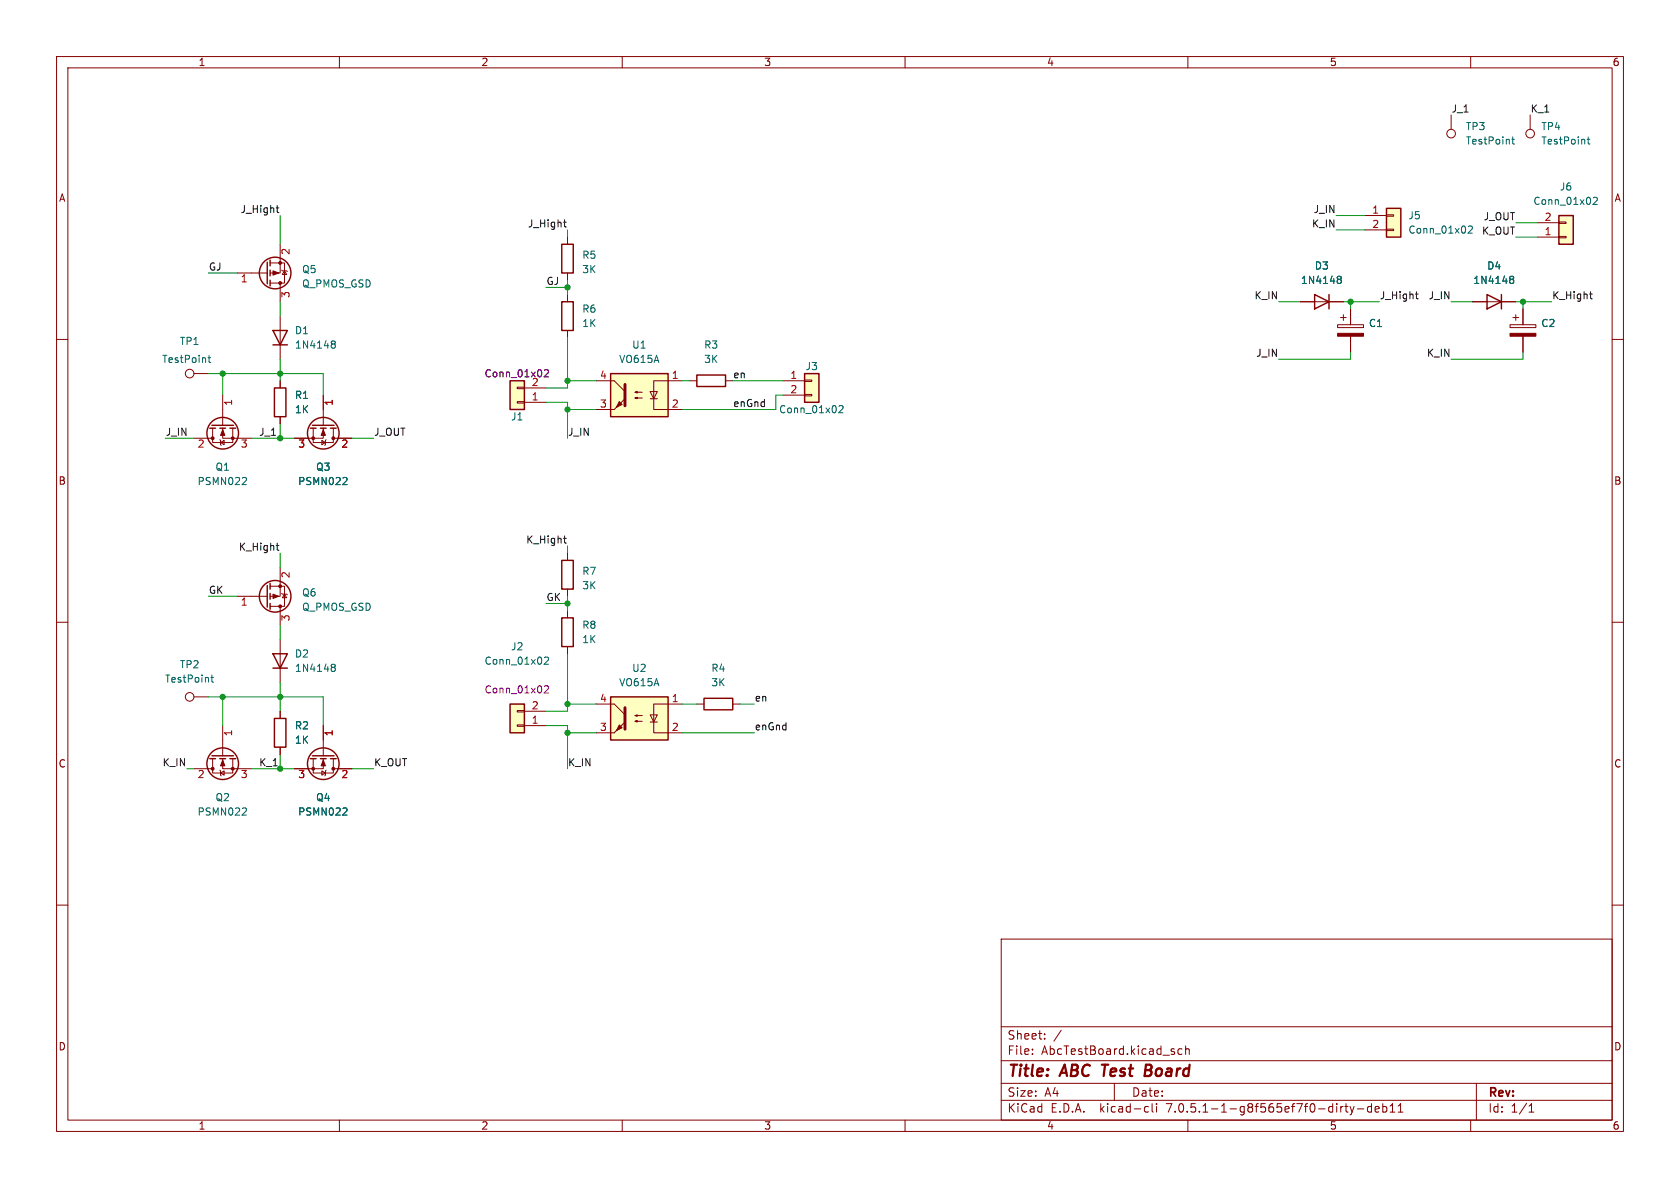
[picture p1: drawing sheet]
<svg xmlns="http://www.w3.org/2000/svg" width="297mm" height="210mm" viewBox="0 0 297 210" stroke-linecap="round" stroke-linejoin="round" font-family="sans-serif">
<g fill="none" stroke="#840000" stroke-width=".18">
<path d="M10 10h277v190h-277zM12 12h273v186h-273zM60 10v2M110 10v2M160 10v2M210 10v2M260 10v2M241.3 38.1h3.8M245.1 38h1.3v.2h-1.3zM256.5 20.3v2.6M270.5 20.3v2.6M271.8 39.4h3.8"/>
<path d="M275.6 39.2h1.3v.3h-1.3zM10 60h2M41.9 48.3h5.3M47.8 46.5h2.5v3.5h-2.5M49.5 43.2v5.1h-1.7M49.5 50v3.3M49.5 55.9v7.6M49.8 47.8l.1 .1h.8l.1 .1M50.3 47.9l.4 .6h-.8zM100.3 41.9v1.3M100.3 48.3v1.2M100.3 52.1v1.2"/>
<path d="M100.3 58.4v1.3M229.9 53.3h7.6M236.5 57.4h4.5v.5h-4.5zM237 56.1h1M237.5 55.6v1M238.8 54.6v2.8M238.8 59.4v2.8M241.3 40.6h3.8M245.1 40.5h1.3v.3h-1.3zM260.3 53.3h7.7M267 57.4h4.5v.5h-4.5zM267.5 56.1h1"/>
<path d="M268 55.6v1M269.2 54.6v2.8M269.2 59.4v2.8M271.8 41.9h3.8M275.6 41.8h1.3v.2h-1.3zM285 60h2M34.3 77.5h3.3M34.3 66h2.5M37.6 75.7v2.5h3.5v-2.5M38.9 77.7l.1 .2v.7l.1 .1M39 78.2l.6-.3v.7zM39.4 75.7v1.8h5"/>
<path d="M39.4 69.9v5.3M49.5 67.3v1.3M49.5 73.7v1.2M55.4 75.7v2.5h3.5v-2.5M56.9 77.9l.6 .3-.6 .4zM57.1 75.7v1.8h-5M57.1 69.9v5.3M57.7 77.7l-.2 .2v.7l-.1 .1M58.9 77.5h3.3M91.4 68.5h1.3v.2h-1.3zM91.4 71h1.3v.2h-1.3zM92.7 71.1h3.8"/>
<path d="M92.7 68.6h3.8M105.4 67.3h3.2l1.9 1.9M105.4 72.4h3.2M112.3 70.4l.3-.2v.3l-.3-.1h1.2M112.3 69.3l.3-.1v.3l-.3-.2h1.2M114.9 69.2h1.3l-.6 1.3zM114.9 70.5h1.3M120.6 67.3h-5v5.1h5M121.9 67.3h1.3M128.3 67.3h1.2M138.4 67.3h3.8M138.4 69.9h3.8"/>
<path d="M142.2 69.7h1.3v.3h-1.3zM142.2 67.2h1.3v.2h-1.3zM100.3 97.8v1.3M10 110h2M41.9 105.4h5.3M47.8 103.6h2.5v3.6h-2.5M49.5 100.3v5.1h-1.7M49.5 107.2v3.3M49.5 113v7.7M49.8 104.9l.1 .1h.8l.1 .2M50.3 105l.4 .7h-.8zM100.3 104.1v1.3"/>
<path d="M100.3 108v1.2M100.3 114.3v1.3M285 110h2M34.3 123.2h2.5M34.3 135.9h3.3M37.6 134.1v2.6h3.5v-2.6M38.9 136.1l.1 .2v.7l.1 .2M39 136.7l.6-.4v.7zM39.4 134.1v1.8h5M39.4 128.3v5.3M49.5 125.7v1.3M49.5 132.1v1.3"/>
<path d="M55.4 134.1v2.6h3.5v-2.6M56.9 136.3l.6 .4-.6 .3zM57.1 134.1v1.8h-5M57.1 128.3v5.3M57.7 136.1l-.2 .2v.7l-.1 .2M58.9 135.9h3.3M91.4 125.6h1.3v.3h-1.3zM91.4 128.1h1.3v.3h-1.3zM92.7 128.3h3.8M92.7 125.7h3.8M105.4 124.5h3.2l1.9 1.9M105.4 129.5h3.2"/>
<path d="M112.3 127.5l.3-.1v.2l-.3-.1h1.2M112.3 126.5l.3-.1v.2l-.3-.1h1.2M114.9 126.4h1.3l-.6 1.2zM114.9 127.6h1.3M120.6 124.5h-5v5h5M123.2 124.5h1.3M129.5 124.5h1.3M10 160h2M285 160h2M177 166h108v32h-108zM60 198v2M110 198v2"/>
<path d="M160 198v2M177 194.5h108M177 191.5h108M177 187.5h108M177 181.5h108M182.5 186.3v.1M182.5 185.5v.1M184.7 183.6v.1M184.7 182.8v.1M187.6 182.1l-1.3 2M197 191.5v3M202.5 196.5h.5"/>
<path d="M202.5 195.7h.5M203.7 195.1v1.3l.2 .2M204.5 195.1v.1M204.5 195.6v1M209 185.5l-.5-.1-.3 .3v.4l.2 .2h.6M209.6 185.5l.2-.1 .4 .1v.9M209.6 184.9v1.5M210 198v2M237.7 195.6h.6M238 195.1v1.3l.3 .2M238.7 195.6l.3 1M239 196.6l-.1 .4-.2 .1"/>
<path d="M239.4 195.6l-.4 1M240 196h1.1M242.5 195.7l-.5-.1-.3 .3v.4l.2 .2h.6M242.5 195.1v1.5M243.1 196.1l.7-.1-.1-.3-.4-.1-.2 .2 .1 .7h.5M244.5 195.7l.4-.1 .3 .3v.4l-.2 .2h-.5M244.5 195.1v1.5M245.7 196.6h.9M245.7 195.5l.5-.4v1.5M247.2 196.6h.8M247.2 195.5l.4-.4v1.5M260 198v2"/>
<path d="M261 191.5v6.5M270.3 196.6h.9M270.3 195.5l.4-.4v1.5"/>
<circle cx="256.5" cy="23.6" r=".76"/>
<circle cx="270.5" cy="23.6" r=".76"/>
<circle cx="33.5" cy="66" r=".76"/>
<circle cx="33.5" cy="123.2" r=".76"/>
</g>
<path d="M202.5 189.2h.6M203.3 188.2h-.7l-.3 2h.8" fill="none" stroke="#840000" stroke-width=".4"/>
<g fill="none" stroke="#840000" stroke-width=".25">
<path d="M245.1 36.8h2.5v5.1h-2.5zM275.6 38.1h2.5v5.1h-2.5zM47.2 46.4v3.8M47.8 46v1M47.8 47.8v1M47.8 49.5v1M48.3 58.4h2.5l-1.3 2.6zM99.3 53.3h2v5.1h-2zM99.3 43.2h2v5.1h-2zM232.4 52.1l2.5 1.2-2.5 1.3zM234.9 52.1v2.5M262.9 52.1l2.5 1.2-2.5 1.3z"/>
<path d="M265.4 52.1v2.5M37.1 75.7h1M37.5 75.2h3.8M38.9 75.7h1M40.6 75.7h1.1M48.3 61h2.5M48.5 68.6h2v5.1h-2zM54.9 75.7h1M55.2 75.2h3.9M56.6 75.7h1.1M58.4 75.7h1M90.2 67.3h2.5v5.1h-2.5z"/>
<path d="M107.9 66h10.2v7.7h-10.2zM123.2 66.3h5.1v2h-5.1zM142.2 66h2.6v5.1h-2.6zM99.3 99.1h2v5h-2zM47.2 103.5v3.8M47.8 103.1v1M47.8 104.9v1M47.8 106.7v1M48.3 115.6h2.5l-1.3 2.5zM48.3 118.1h2.5M99.3 109.2h2v5.1h-2zM37.1 134.1h1"/>
<path d="M37.5 133.6h3.8M38.9 134.1h1M40.6 134.1h1.1M48.5 127h2v5.1h-2zM54.9 134.1h1M55.2 133.6h3.9M56.6 134.1h1.1M58.4 134.1h1M90.2 124.5h2.5v5h-2.5zM107.9 123.2h10.2v7.6h-10.2zM124.5 123.4h5v2.1h-5z"/>
<circle cx="48.6" cy="48.3" r="2.79"/>
<circle cx="39.4" cy="76.6" r="2.79"/>
<circle cx="57.1" cy="76.6" r="2.79"/>
<circle cx="48.6" cy="105.4" r="2.79"/>
<circle cx="39.4" cy="135" r="2.79"/>
<circle cx="57.1" cy="135" r="2.79"/>
</g>
<g fill="#840000" stroke="#840000" stroke-width=".18">
<path d="M48.3 47.9l1 .4-1 .3z"/>
<path d="M108.6 72.4l1.9-1.9z"/>
<path d="M109.5 71l.5 .5-1 .5z"/>
<path d="M236.5 58.9h4.5v.5h-4.5z"/>
<path d="M39.4 75.9l.4 1.1h-.8z"/>
<path d="M48.3 105l1 .4-1 .4z"/>
<path d="M267 58.9h4.5v.5h-4.5z"/>
<path d="M57.1 75.9l.4 1.1h-.7z"/>
<path d="M39.4 134.4l.4 1h-.8z"/>
<path d="M108.6 129.5l1.9-1.9z"/>
<path d="M109.5 128.1l.5 .6-1 .5z"/>
<path d="M57.1 134.4l.4 1h-.7z"/>
<circle cx="49.5" cy="46.5" r=".25"/>
<circle cx="49.5" cy="50" r=".25"/>
<circle cx="41.1" cy="77.5" r=".25"/>
<circle cx="37.6" cy="77.5" r=".25"/>
<circle cx="49.5" cy="103.6" r=".25"/>
<circle cx="49.5" cy="107.2" r=".25"/>
<circle cx="55.4" cy="77.5" r=".25"/>
<circle cx="58.9" cy="77.5" r=".25"/>
<circle cx="41.1" cy="135.9" r=".25"/>
<circle cx="37.6" cy="135.9" r=".25"/>
<circle cx="55.4" cy="135.9" r=".25"/>
<circle cx="58.9" cy="135.9" r=".25"/>
</g>
<g fill="#ffffc2" stroke="#ffffc2" stroke-width=".18">
<path d="M107.9 66h10.2v7.7h-10.2z"/>
<path d="M90.2 124.5h2.5v5h-2.5z"/>
<path d="M142.2 66h2.6v5.1h-2.6z"/>
<path d="M275.6 38.1h2.5v5.1h-2.5z"/>
<path d="M90.2 67.3h2.5v5.1h-2.5z"/>
<path d="M245.1 36.8h2.5v5.1h-2.5z"/>
<path d="M107.9 123.2h10.2v7.6h-10.2z"/>
</g>
<path d="M110.5 67.9v3.9M110.5 125.1v3.8" fill="none" stroke="#840000" stroke-width=".51"/>
<g fill="none" stroke="#006464" stroke-width=".18">
<path d="M267.3 24.6h.4M267.4 24.2v1.1l.3 .2M280.6 24.6h.5M280.8 24.2v1.1l.3 .2M281.7 35l.5-.1 .2 .3-.8 .9h.8M236.6 48.8h.3l.2 .3-.2 .3M236.6 49.4h.3M236.9 49.4l.2 .2v.3l-.1 .1-.4 .1M259.6 40.1l.5-.2 .2 .4-.8 .9h.8M267.1 48.8h.3l.2 .3-.2 .3M267.1 49.4h.3M267.4 49.4l.2 .2v.3l-.2 .2h-.3"/>
<path d="M36.8 63.2h.5M37 62.8v1.1l.3 .2M58.8 60.3h.4l.1 .2-.3 .3M58.8 60.8h.2M59 60.8l.3 .3v.2l-.3 .2h-.2M96.2 65.5l.5-.2 .3 .4-.8 .9h.8M148.3 71.8l.5-.1 .2 .4-.7 .9h.7M43.5 84.5l.1 .1-.1 .3-.7 .8h.8M61.2 84.5l.2 .1-.1 .3-.7 .8h.8M37.3 119.7h.5M37.5 119.3v1.1l.3 .2M58.8 117.4l.4 .1 .1 .2-.3 .3"/>
<path d="M58.8 118h.2M59 118l.3 .2v.2l-.3 .3h-.2M96.2 116.3l.5-.2 .3 .4-.8 .9h.8M43.5 142.9l.1 .2-.1 .3-.7 .7h.8M61.2 142.9l.2 .2-.1 .3-.7 .7h.8"/>
</g>
<path d="M96.2 65.5l.5-.2 .3 .4-.8 .9h.8M96.2 121.4l.5-.2 .3 .4-.8 .9h.8" fill="none" stroke="#840084" stroke-width=".18"/>
<path d="M48.8 36.7h.5M49.1 37.5l.2 .1M99.6 39.3h.5M99.9 40.1h.2M250.2 52h.5M250.4 52.6l.3 .2M281 52h.5M281.2 52.6l.3 .2M48.8 96.4h.5M49.1 97.2l.2 .1M99.6 95.2h.5M99.9 95.9l.2 .1" fill="none" stroke="#0f0f0f" stroke-width=".18"/>
<g fill="none" stroke="#009600" stroke-width=".18">
<path d="M49.5 38.1v5.1M236.2 38.1h5.1M268 39.4h3.8M36.8 48.3h5.1M49.5 53.3v2.6M96.5 50.8h3.8M100.3 40.6v1.3M100.3 49.5v2.6M100.3 59.7v8.9h-3.8M226.1 53.3h3.8M236.2 40.6h5.1M237.5 53.3h6.3"/>
<path d="M238.8 53.3v1.3M256.5 53.3h3.8M268 53.3h6.3M268 41.9h3.8M269.2 53.3v1.3M29.2 77.5h5.1M36.8 66h20.3v3.9M39.4 66v3.9M44.4 77.5h7.7M49.5 63.5v3.8M49.5 74.9v2.6M62.2 77.5h3.8"/>
<path d="M96.5 71.1h3.8v6.4M100.3 67.3h5.1M100.3 72.4h5.1M120.6 67.3h1.3M129.5 67.3h8.9M138.4 69.9h-1.2v2.5h-16.6M238.8 62.2v1.3h-12.7M269.2 62.2v1.3h-12.7M49.5 97.8v2.5M100.3 96.5v1.3M36.8 105.4h5.1M49.5 110.5v2.5"/>
<path d="M96.5 106.7h3.8M100.3 115.6v10.1h-3.8M100.3 105.4v2.6M33 135.9h1.3M36.8 123.2h20.3v5.1M39.4 123.2v5.1M44.4 135.9h7.7M49.5 120.7v5M49.5 133.4v2.5M62.2 135.9h3.8M96.5 128.3h3.8v7.6M100.3 129.5h5.1"/>
<path d="M100.3 124.5h5.1M120.6 129.5h12.7M120.6 124.5h2.6M130.8 124.5h2.5"/>
</g>
<g fill="#009600" stroke="#009600" stroke-width=".18">
<circle cx="100.3" cy="72.4" r=".46"/>
<circle cx="100.3" cy="50.8" r=".46"/>
<circle cx="100.3" cy="67.3" r=".46"/>
<circle cx="100.3" cy="106.7" r=".46"/>
<circle cx="100.3" cy="124.5" r=".46"/>
<circle cx="49.5" cy="77.5" r=".46"/>
<circle cx="39.4" cy="66" r=".46"/>
<circle cx="49.5" cy="66" r=".46"/>
<circle cx="269.2" cy="53.3" r=".46"/>
<circle cx="238.8" cy="53.3" r=".46"/>
<circle cx="49.5" cy="135.9" r=".46"/>
<circle cx="49.5" cy="123.2" r=".46"/>
<circle cx="39.4" cy="123.2" r=".46"/>
<circle cx="100.3" cy="129.5" r=".46"/>
</g>
<g font-size="2.8" fill="#840000">
<text x="178" y="190.8">Title:</text>
<text x="187.5" y="190.8">ABC Test</text>
<text x="203.4" y="190.8">Board</text>
</g>
<g font-size="2.1" fill="#840000">
<text x="178" y="183.9">Sheet:</text>
<text x="178" y="186.6">File:</text>
<text x="184" y="186.6">AbcTestBoard.kicad_sch</text>
<text x="178" y="196.8">KiCad</text>
<text x="178" y="194">Size:</text>
<text x="184.6" y="194">A4</text>
<text x="185.7" y="196.8">E.D.A.</text>
<text x="194.4" y="196.8">kicad-cli</text>
<text x="200" y="194">Date:</text>
<text x="206.2" y="196.8">7.0.5.1-1-g8f565ef7f0-dirty-deb11</text>
<text x="263" y="194.2">Rev:</text>
<text x="263" y="196.8">Id:</text>
<text x="267" y="196.8">1/1</text>
</g>
<g font-size="1.8" fill="#840000">
<text x="35" y="11.8">1</text>
<text x="85" y="11.8">2</text>
<text x="135" y="11.8">3</text>
<text x="185" y="11.8">4</text>
<text x="235" y="11.8">5</text>
<text x="285" y="11.8">6</text>
<text x="10.4" y="35.8">A</text>
<text x="285.4" y="35.8">A</text>
<text x="10.3" y="85.8">B</text>
<text x="285.3" y="85.8">B</text>
<text x="10.3" y="135.8">C</text>
<text x="285.3" y="135.8">C</text>
<text x="10.3" y="185.8">D</text>
<text x="285.3" y="185.8">D</text>
<text x="35" y="199.8">1</text>
<text x="85" y="199.8">2</text>
<text x="135" y="199.8">3</text>
<text x="185" y="199.8">4</text>
<text x="235" y="199.8">5</text>
<text x="285" y="199.8">6</text>
</g>
<g font-size="1.8" fill="#0f0f0f">
<text x="256.5" y="20">J_1</text>
<text x="270.5" y="20">K_1</text>
<text x="42.5" y="37.8">J_Hight</text>
<text x="93.3" y="40.3">J_Hight</text>
<text x="231.9" y="40.3">K_IN</text>
<text x="232.2" y="37.8">J_IN</text>
<text x="262" y="41.6">K_OUT</text>
<text x="262.3" y="39">J_OUT</text>
<text x="36.8" y="47.9">GJ</text>
<text x="96.5" y="50.5">GJ</text>
<text x="221.8" y="53">K_IN</text>
<text x="243.8" y="53">J_Hight</text>
<text x="252.5" y="53">J_IN</text>
<text x="274.3" y="53">K_Hight</text>
<text x="222.1" y="63.2">J_IN</text>
<text x="252.2" y="63.2">K_IN</text>
<text x="129.5" y="67">en</text>
<text x="29.2" y="77.1">J_IN</text>
<text x="45.7" y="77.1">J_1</text>
<text x="66" y="77.1">J_OUT</text>
<text x="100.3" y="77.1">J_IN</text>
<text x="129.5" y="72">enGnd</text>
<text x="42.2" y="97.4">K_Hight</text>
<text x="93" y="96.2">K_Hight</text>
<text x="36.8" y="105.1">GK</text>
<text x="96.5" y="106.3">GK</text>
<text x="133.3" y="124.1">en</text>
<text x="133.3" y="129.2">enGnd</text>
<text x="28.7" y="135.5">K_IN</text>
<text x="45.7" y="135.5">K_1</text>
<text x="66" y="135.5">K_OUT</text>
<text x="100.3" y="135.5">K_IN</text>
</g>
<g font-size="1.8" fill="#006464">
<text x="259.1" y="23.2">TP3</text>
<text x="272.4" y="23.2">TP4</text>
<text x="259.1" y="25.7">TestPoint</text>
<text x="272.4" y="25.7">TestPoint</text>
<text x="275.7" y="33.8">J6</text>
<text x="248.9" y="38.9">J5</text>
<text x="248.9" y="41.5">Conn_01x02</text>
<text x="271" y="36.4">Conn_01x02</text>
<text x="102.9" y="45.9">R5</text>
<text x="232.4" y="47.8">D3</text>
<text x="262.9" y="47.8">D4</text>
<text x="53.3" y="48.5">Q5</text>
<text x="53.3" y="51">Q_PMOS_GSD</text>
<text x="102.9" y="48.5">3K</text>
<text x="229.9" y="50.4">1N4148</text>
<text x="260.4" y="50.4">1N4148</text>
<text x="52.1" y="59.2">D1</text>
<text x="102.9" y="55.4">R6</text>
<text x="102.9" y="58">1K</text>
<text x="241.9" y="58">C1</text>
<text x="272.4" y="58">C2</text>
<text x="28.6" y="64.3">TestPoint</text>
<text x="31.7" y="61.2">TP1</text>
<text x="52.1" y="61.8">1N4148</text>
<text x="109.4" y="64.3">VO615A</text>
<text x="111.7" y="61.8">U1</text>
<text x="124.4" y="61.8">R3</text>
<text x="124.4" y="64.3">3K</text>
<text x="142.4" y="65.6">J3</text>
<text x="52.1" y="70.7">R1</text>
<text x="52.1" y="73.2">1K</text>
<text x="90.3" y="74.5">J1</text>
<text x="137.7" y="73.2">Conn_01x02</text>
<text x="38" y="83.4">Q1</text>
<text x="55.8" y="83.4">Q3</text>
<text x="34.9" y="85.9">PSMN022</text>
<text x="52.6" y="85.9">PSMN022</text>
<text x="102.9" y="101.8">R7</text>
<text x="53.3" y="105.6">Q6</text>
<text x="102.9" y="104.3">3K</text>
<text x="53.3" y="108.1">Q_PMOS_GSD</text>
<text x="102.9" y="111.3">R8</text>
<text x="102.9" y="113.9">1K</text>
<text x="31.7" y="118.3">TP2</text>
<text x="52.1" y="116.4">D2</text>
<text x="52.1" y="118.9">1N4148</text>
<text x="85.6" y="117.7">Conn_01x02</text>
<text x="90.3" y="115.1">J2</text>
<text x="111.7" y="118.9">U2</text>
<text x="125.7" y="118.9">R4</text>
<text x="29.1" y="120.8">TestPoint</text>
<text x="109.4" y="121.5">VO615A</text>
<text x="125.7" y="121.5">3K</text>
<text x="52.1" y="129.1">R2</text>
<text x="52.1" y="131.6">1K</text>
<text x="38" y="141.8">Q2</text>
<text x="55.8" y="141.8">Q4</text>
<text x="34.9" y="144.3">PSMN022</text>
<text x="52.6" y="144.3">PSMN022</text>
</g>
<g font-size="1.8" fill="#a90000">
<text x="242.5" y="37.8">1</text>
<text x="242.5" y="40.4">2</text>
<text x="273" y="41.7">1</text>
<text x="273" y="39.1">2</text>
<text x="51.4" y="45.1" transform="rotate(-90 51.4 45.1)">2</text>
<text x="42.5" y="50.2">1</text>
<text x="51.4" y="52.7" transform="rotate(-90 51.4 52.7)">3</text>
<text x="41.3" y="71.8" transform="rotate(-90 41.3 71.8)">1</text>
<text x="59.1" y="71.8" transform="rotate(-90 59.1 71.8)">1</text>
<text x="93.9" y="70.9">1</text>
<text x="106" y="67.1">4</text>
<text x="118.7" y="67.1">1</text>
<text x="139.7" y="67.1">1</text>
<text x="139.7" y="69.6">2</text>
<text x="106" y="72.1">3</text>
<text x="118.7" y="72.1">2</text>
<text x="34.9" y="79.4">2</text>
<text x="42.5" y="79.4">3</text>
<text x="52.7" y="79.4">3</text>
<text x="60.3" y="79.4">2</text>
<text x="42.5" y="107.3">1</text>
<text x="51.4" y="102.3" transform="rotate(-90 51.4 102.3)">2</text>
<text x="51.4" y="109.9" transform="rotate(-90 51.4 109.9)">3</text>
<text x="93.9" y="125.5">2</text>
<text x="106" y="124.2">4</text>
<text x="118.7" y="124.2">1</text>
<text x="41.3" y="130.2" transform="rotate(-90 41.3 130.2)">1</text>
<text x="59.1" y="130.2" transform="rotate(-90 59.1 130.2)">1</text>
<text x="93.9" y="128">1</text>
<text x="106" y="129.3">3</text>
<text x="118.7" y="129.3">2</text>
<text x="34.9" y="137.8">2</text>
<text x="42.5" y="137.8">3</text>
<text x="52.7" y="137.8">3</text>
<text x="60.3" y="137.8">2</text>
</g>
<g font-size="1.8" fill="#840084">
<text x="85.6" y="66.9">Conn_01x02</text>
<text x="93.9" y="68.3">2</text>
<text x="85.6" y="122.7">Conn_01x02</text>
</g>
</svg>
